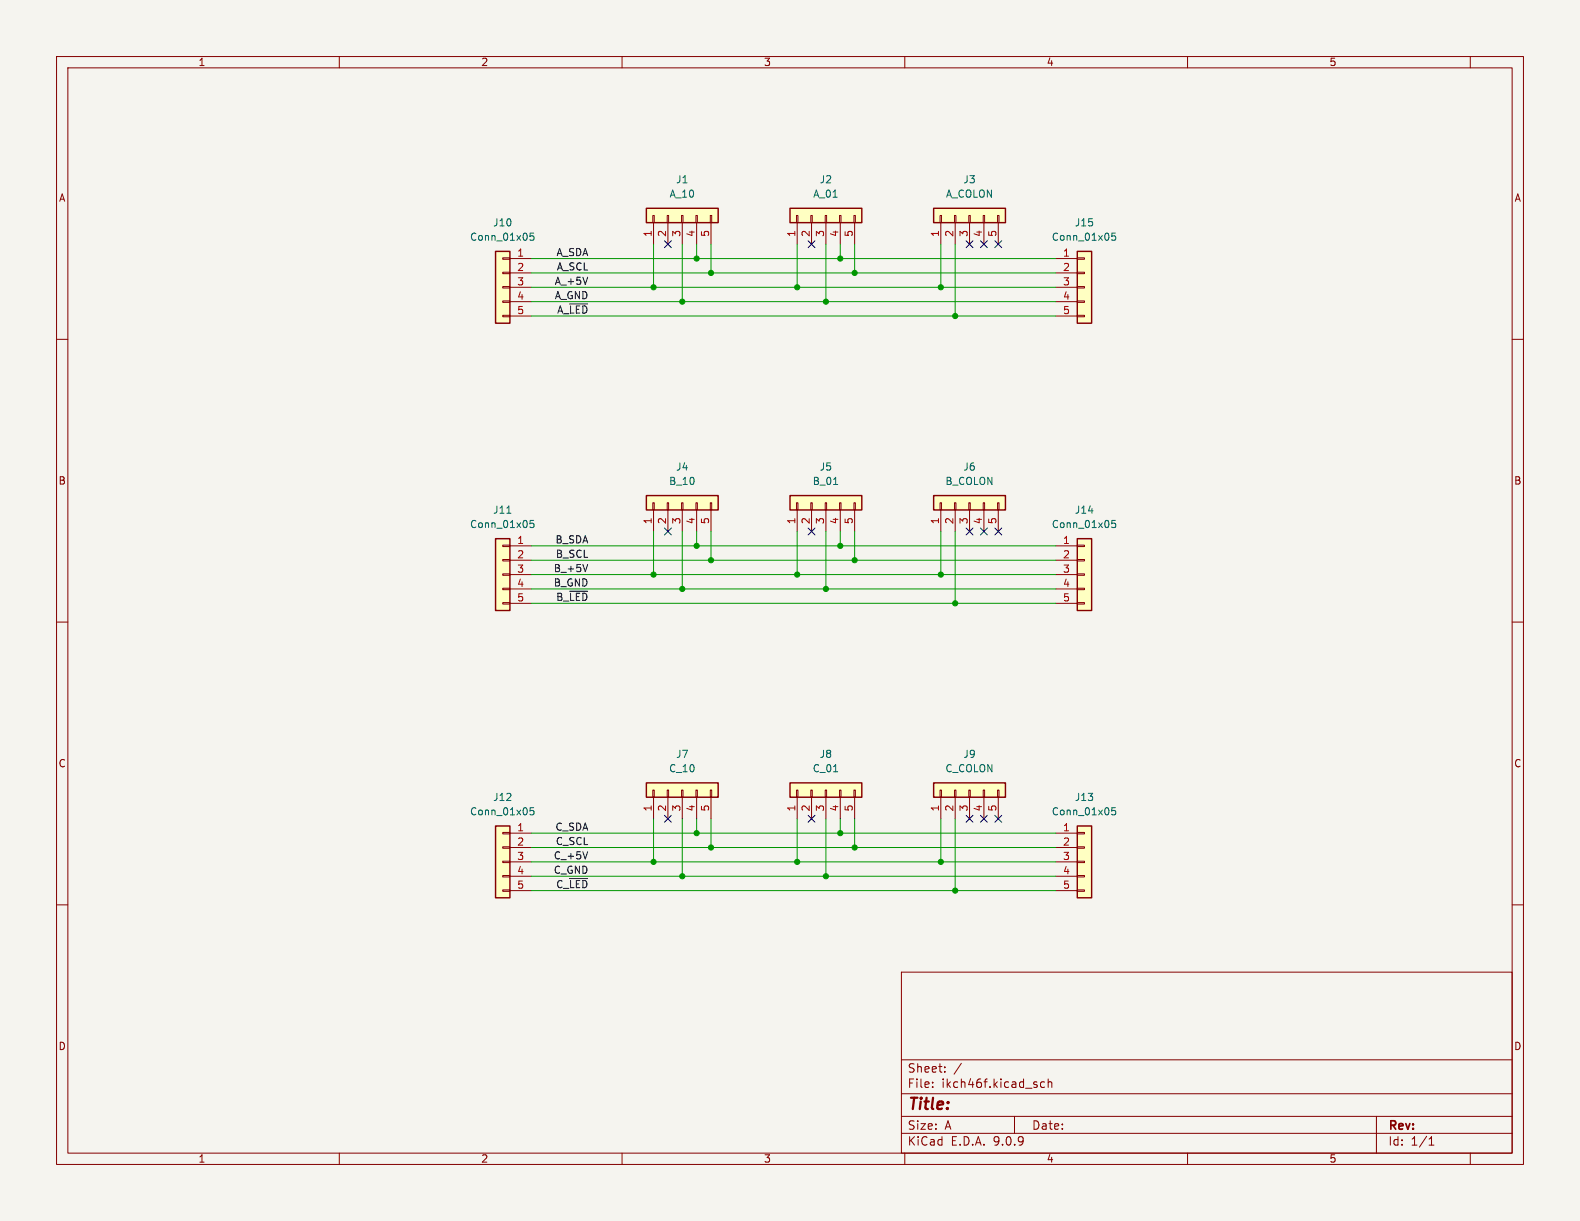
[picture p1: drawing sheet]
<svg xmlns="http://www.w3.org/2000/svg" width="279mm" height="216mm" viewBox="0 0 279 216" stroke-linecap="round" stroke-linejoin="round" font-family="sans-serif">
<path d="M0 0h279.4v215.9h-279.4z" fill="#f5f4ef" stroke="#f5f4ef" stroke-width=".18"/>
<g fill="none" stroke="#840000" stroke-width=".18">
<path d="M10 10h259.4v195.9h-259.4zM12 12h255.4v191.9h-255.4zM60 10v2M110 10v2M160 10v2M210 10v2M260 10v2M10 60h2M267.4 60h2M10 110h2M267.4 110h2M10 160h2"/>
<path d="M159.4 171.9h108v32h-108zM267.4 160h2M159.4 197.4h108M159.4 193.4h108M159.4 187.4h108M164.9 192.1v.2M164.9 191.4v.1M167.1 189.4v.2M167.1 188.7v.1M170 188l-1.3 1.9M179.4 197.4v3M184.7 191.4l-.4-.1-.3 .3v.4l.1 .2h.6"/>
<path d="M185.4 191.4l.2-.1 .3 .1 .1 .9M185.4 190.8v1.5M243.4 197.4v6.5M60 203.9v2M110 203.9v2M159.4 200.4h108M160 203.9v2M210 203.9v2M252.7 202.5h.9M252.7 201.4l.4-.4v1.5M260 203.9v2"/>
</g>
<path d="M139.7 87.6h12.7v2.6h-12.7z" fill="#ffffc2"/>
<path d="M139.7 87.6h12.7v2.6h-12.7z" fill="none" stroke="#840000" stroke-width=".25"/>
<path d="M140.8 88.9h.3v1.3h-.3zM141 90.2v3.8M143.4 88.9h.2v1.3h-.2zM143.5 90.2v3.8M145.9 88.9h.3v1.3h-.3zM146 90.2v3.8M148.5 88.9h.2v1.3h-.2zM148.6 90.2v3.8M151 88.9h.3v1.3h-.3zM151.1 90.2v3.8" fill="none" stroke="#840000" stroke-width=".18"/>
<path d="M147.4 85.7h.7" fill="none" stroke="#006464" stroke-width=".18"/>
<path d="M165.1 138.4h12.7v2.6h-12.7z" fill="#ffffc2"/>
<path d="M165.1 138.4h12.7v2.6h-12.7z" fill="none" stroke="#840000" stroke-width=".25"/>
<path d="M166.2 139.7h.3v1.3h-.3zM168.8 139.7h.2v1.3h-.2zM171.3 139.7h.3v1.3h-.3zM173.9 139.7h.2v1.3h-.2zM176.4 139.7h.3v1.3h-.3zM166.4 141v3.8M168.9 141v3.8M171.4 141v3.8M174 141v3.8M176.5 141v3.8" fill="none" stroke="#840000" stroke-width=".18"/>
<path d="M190.5 146.1h2.5v12.7h-2.5z" fill="#ffffc2"/>
<path d="M190.5 146.1h2.5v12.7h-2.5z" fill="none" stroke="#840000" stroke-width=".25"/>
<path d="M186.7 147.3h3.8M186.7 149.9h3.8M186.7 152.4h3.8M186.7 154.9h3.8M186.7 157.5h3.8M190.5 147.2h1.3v.2h-1.3zM190.5 149.7h1.3v.3h-1.3zM190.5 152.3h1.3v.2h-1.3zM190.5 154.8h1.3v.3h-1.3zM190.5 157.4h1.3v.2h-1.3z" fill="none" stroke="#840000" stroke-width=".18"/>
<path d="M197.2 142.8h-.6v.6l.2-.1 .4 .1 .1 .1-.1 .5-.1 .1-.5-.1" fill="none" stroke="#006464" stroke-width=".18"/>
<path d="M190.5 95.3h2.5v12.7h-2.5z" fill="#ffffc2"/>
<path d="M190.5 95.3h2.5v12.7h-2.5z" fill="none" stroke="#840000" stroke-width=".25"/>
<path d="M186.7 96.5h3.8M186.7 99.1h3.8M190.5 96.4h1.3v.2h-1.3zM190.5 98.9h1.3v.3h-1.3zM186.7 101.6h3.8M186.7 104.1h3.8M186.7 106.7h3.8M190.5 101.5h1.3v.2h-1.3zM190.5 104h1.3v.3h-1.3zM190.5 106.6h1.3v.2h-1.3z" fill="none" stroke="#840000" stroke-width=".18"/>
<path d="M197.2 92h-.6v.6l.2-.1 .4 .1 .1 .1-.1 .5-.1 .1-.5-.1" fill="none" stroke="#006464" stroke-width=".18"/>
<path d="M114.3 36.8h12.7v2.6h-12.7z" fill="#ffffc2"/>
<path d="M114.3 36.8h12.7v2.6h-12.7z" fill="none" stroke="#840000" stroke-width=".25"/>
<path d="M115.4 38.1h.3v1.3h-.3zM115.6 39.4v3.8M118 38.1h.2v1.3h-.2zM118.1 39.4v3.8M120.5 38.1h.3v1.3h-.3zM120.6 39.4v3.8M123.1 38.1h.2v1.3h-.2zM123.2 39.4v3.8M125.6 38.1h.3v1.3h-.3zM125.7 39.4v3.8" fill="none" stroke="#840000" stroke-width=".18"/>
<path d="M87.6 146.1h2.6v12.7h-2.6z" fill="#ffffc2"/>
<path d="M87.6 146.1h2.6v12.7h-2.6z" fill="none" stroke="#840000" stroke-width=".25"/>
<path d="M88.9 147.2h1.3v.2h-1.3zM88.9 149.7h1.3v.3h-1.3zM88.9 152.3h1.3v.2h-1.3zM88.9 154.8h1.3v.3h-1.3zM88.9 157.4h1.3v.2h-1.3zM90.2 147.3h3.8M90.2 149.9h3.8M90.2 152.4h3.8M90.2 154.9h3.8M90.2 157.5h3.8" fill="none" stroke="#840000" stroke-width=".18"/>
<path d="M94.4 142.8h-.6l-.1 .6 .2-.1 .4 .1 .1 .1v.5l-.2 .1-.5-.1" fill="none" stroke="#006464" stroke-width=".18"/>
<path d="M139.7 138.4h12.7v2.6h-12.7z" fill="#ffffc2"/>
<path d="M139.7 138.4h12.7v2.6h-12.7z" fill="none" stroke="#840000" stroke-width=".25"/>
<path d="M140.8 139.7h.3v1.3h-.3zM143.4 139.7h.2v1.3h-.2zM145.9 139.7h.3v1.3h-.3zM148.5 139.7h.2v1.3h-.2zM151 139.7h.3v1.3h-.3zM141 141v3.8M143.5 141v3.8M146 141v3.8M148.6 141v3.8M151.1 141v3.8" fill="none" stroke="#840000" stroke-width=".18"/>
<path d="M147.4 136.5h.7" fill="none" stroke="#006464" stroke-width=".18"/>
<path d="M87.6 44.5h2.6v12.7h-2.6z" fill="#ffffc2"/>
<path d="M87.6 44.5h2.6v12.7h-2.6z" fill="none" stroke="#840000" stroke-width=".25"/>
<path d="M88.9 45.6h1.3v.2h-1.3zM88.9 48.1h1.3v.3h-1.3zM88.9 50.7h1.3v.2h-1.3zM88.9 53.2h1.3v.3h-1.3zM88.9 55.8h1.3v.2h-1.3zM90.2 45.7h3.8M90.2 48.3h3.8M90.2 50.8h3.8M90.2 53.3h3.8M90.2 55.9h3.8" fill="none" stroke="#840000" stroke-width=".18"/>
<path d="M94.4 41.2h-.6l-.1 .6 .2-.1 .4 .1 .1 .1v.5l-.2 .1-.5-.1" fill="none" stroke="#006464" stroke-width=".18"/>
<path d="M139.7 36.8h12.7v2.6h-12.7z" fill="#ffffc2"/>
<path d="M139.7 36.8h12.7v2.6h-12.7z" fill="none" stroke="#840000" stroke-width=".25"/>
<path d="M140.8 38.1h.3v1.3h-.3zM141 39.4v3.8M143.4 38.1h.2v1.3h-.2zM143.5 39.4v3.8M145.9 38.1h.3v1.3h-.3zM146 39.4v3.8M148.5 38.1h.2v1.3h-.2zM148.6 39.4v3.8M151 38.1h.3v1.3h-.3zM151.1 39.4v3.8" fill="none" stroke="#840000" stroke-width=".18"/>
<path d="M114.3 138.4h12.7v2.6h-12.7z" fill="#ffffc2"/>
<path d="M114.3 138.4h12.7v2.6h-12.7z" fill="none" stroke="#840000" stroke-width=".25"/>
<path d="M115.4 139.7h.3v1.3h-.3zM118 139.7h.2v1.3h-.2zM120.5 139.7h.3v1.3h-.3zM123.1 139.7h.2v1.3h-.2zM125.6 139.7h.3v1.3h-.3zM115.6 141v3.8M118.1 141v3.8M120.6 141v3.8M123.2 141v3.8M125.7 141v3.8" fill="none" stroke="#840000" stroke-width=".18"/>
<path d="M165.1 36.8h12.7v2.6h-12.7z" fill="#ffffc2"/>
<path d="M165.1 36.8h12.7v2.6h-12.7z" fill="none" stroke="#840000" stroke-width=".25"/>
<path d="M166.2 38.1h.3v1.3h-.3zM166.4 39.4v3.8M168.8 38.1h.2v1.3h-.2zM168.9 39.4v3.8M171.3 38.1h.3v1.3h-.3zM171.4 39.4v3.8M173.9 38.1h.2v1.3h-.2zM174 39.4v3.8M176.4 38.1h.3v1.3h-.3zM176.5 39.4v3.8" fill="none" stroke="#840000" stroke-width=".18"/>
<path d="M165.1 87.6h12.7v2.6h-12.7z" fill="#ffffc2"/>
<path d="M165.1 87.6h12.7v2.6h-12.7z" fill="none" stroke="#840000" stroke-width=".25"/>
<path d="M166.2 88.9h.3v1.3h-.3zM166.4 90.2v3.8M168.8 88.9h.2v1.3h-.2zM168.9 90.2v3.8M171.3 88.9h.3v1.3h-.3zM171.4 90.2v3.8M173.9 88.9h.2v1.3h-.2zM174 90.2v3.8M176.4 88.9h.3v1.3h-.3zM176.5 90.2v3.8" fill="none" stroke="#840000" stroke-width=".18"/>
<path d="M114.3 87.6h12.7v2.6h-12.7z" fill="#ffffc2"/>
<path d="M114.3 87.6h12.7v2.6h-12.7z" fill="none" stroke="#840000" stroke-width=".25"/>
<path d="M115.4 88.9h.3v1.3h-.3zM115.6 90.2v3.8M118 88.9h.2v1.3h-.2zM118.1 90.2v3.8M120.5 88.9h.3v1.3h-.3zM120.6 90.2v3.8M123.1 88.9h.2v1.3h-.2zM123.2 90.2v3.8M125.6 88.9h.3v1.3h-.3zM125.7 90.2v3.8" fill="none" stroke="#840000" stroke-width=".18"/>
<path d="M190.5 44.5h2.5v12.7h-2.5z" fill="#ffffc2"/>
<path d="M190.5 44.5h2.5v12.7h-2.5z" fill="none" stroke="#840000" stroke-width=".25"/>
<path d="M186.7 45.7h3.8M186.7 48.3h3.8M186.7 50.8h3.8M186.7 53.3h3.8M186.7 55.9h3.8M190.5 45.6h1.3v.2h-1.3zM190.5 48.1h1.3v.3h-1.3zM190.5 50.7h1.3v.2h-1.3zM190.5 53.2h1.3v.3h-1.3zM190.5 55.8h1.3v.2h-1.3z" fill="none" stroke="#840000" stroke-width=".18"/>
<path d="M197.2 41.2h-.6v.6l.2-.1 .4 .1 .1 .1-.1 .5-.1 .1-.5-.1" fill="none" stroke="#006464" stroke-width=".18"/>
<path d="M87.6 95.3h2.6v12.7h-2.6z" fill="#ffffc2"/>
<path d="M87.6 95.3h2.6v12.7h-2.6z" fill="none" stroke="#840000" stroke-width=".25"/>
<path d="M88.9 96.4h1.3v.2h-1.3zM88.9 98.9h1.3v.3h-1.3zM90.2 96.5h3.8M90.2 99.1h3.8M88.9 101.5h1.3v.2h-1.3zM88.9 104h1.3v.3h-1.3zM88.9 106.6h1.3v.2h-1.3zM90.2 101.6h3.8M90.2 104.1h3.8M90.2 106.7h3.8" fill="none" stroke="#840000" stroke-width=".18"/>
<path d="M89.6 90.7h.8M94.4 92h-.6l-.1 .6 .2-.1 .4 .1 .1 .1v.5l-.2 .1-.5-.1" fill="none" stroke="#006464" stroke-width=".18"/>
<path d="M100.7 53.7h3.2M103.9 99.8l-.4 1.3M100.7 104.5h3.2M100.7 155.3h3.2M103.9 150.6l-.4 1.3" fill="none" stroke="#0f0f0f" stroke-width=".18"/>
<g fill="none" stroke="#009600" stroke-width=".18">
<path d="M94 50.8h92.7M94 53.3h92.7M94 48.3h92.7M94 45.7h92.7M94 55.9h92.7M115.6 43.2v7.6M120.6 43.2v10.1M123.2 43.2v2.5M125.7 43.2v5.1M141 43.2v7.6M146 43.2v10.1M148.6 43.2v2.5"/>
<path d="M151.1 43.2v5.1M166.4 43.2v7.6M168.9 43.2v12.7M94 96.5h92.7M94 99.1h92.7M115.6 94v7.6M120.6 94v10.1M123.2 94v2.5M125.7 94v5.1M141 94v7.6M146 94v10.1M148.6 94v2.5"/>
<path d="M151.1 94v5.1M166.4 94v7.6M168.9 94v12.7M94 104.1h92.7M94 106.7h92.7M94 101.6h92.7M94 157.5h92.7M94 152.4h92.7M94 149.9h92.7M94 147.3h92.7M94 154.9h92.7M115.6 144.8v7.6"/>
<path d="M120.6 144.8v10.1M123.2 144.8v2.5M125.7 144.8v5.1M141 144.8v7.6M146 144.8v10.1M148.6 144.8v2.5M151.1 144.8v5.1M166.4 144.8v7.6M168.9 144.8v12.7"/>
</g>
<g fill="none" stroke="#000084" stroke-width=".18">
<path d="M117.5 42.6l1.2 1.2M118.7 42.6l-1.2 1.2M142.9 42.6l1.2 1.2M144.1 42.6l-1.2 1.2M170.8 42.6l1.3 1.2M172.1 42.6l-1.3 1.2M173.4 42.6l1.2 1.2M174.6 42.6l-1.2 1.2M175.9 42.6l1.2 1.2M177.1 42.6l-1.2 1.2M117.5 93.4l1.2 1.2M118.7 93.4l-1.2 1.2"/>
<path d="M142.9 93.4l1.2 1.2M144.1 93.4l-1.2 1.2M170.8 93.4l1.3 1.2M172.1 93.4l-1.3 1.2M173.4 93.4l1.2 1.2M174.6 93.4l-1.2 1.2M175.9 93.4l1.2 1.2M177.1 93.4l-1.2 1.2M117.5 144.2l1.2 1.2M118.7 144.2l-1.2 1.2M142.9 144.2l1.2 1.2M144.1 144.2l-1.2 1.2"/>
<path d="M170.8 144.2l1.3 1.2M172.1 144.2l-1.3 1.2M173.4 144.2l1.2 1.2M174.6 144.2l-1.2 1.2M175.9 144.2l1.2 1.2M177.1 144.2l-1.2 1.2"/>
</g>
<g fill="#009600" stroke="#009600" stroke-width=".18">
<circle cx="141" cy="101.6" r=".46"/>
<circle cx="141" cy="50.8" r=".46"/>
<circle cx="146" cy="53.3" r=".46"/>
<circle cx="148.6" cy="96.5" r=".46"/>
<circle cx="151.1" cy="99.1" r=".46"/>
<circle cx="166.4" cy="50.8" r=".46"/>
<circle cx="168.9" cy="55.9" r=".46"/>
<circle cx="115.6" cy="152.4" r=".46"/>
<circle cx="120.6" cy="154.9" r=".46"/>
<circle cx="125.7" cy="149.9" r=".46"/>
<circle cx="141" cy="152.4" r=".46"/>
<circle cx="123.2" cy="147.3" r=".46"/>
<circle cx="151.1" cy="149.9" r=".46"/>
<circle cx="146" cy="154.9" r=".46"/>
<circle cx="148.6" cy="147.3" r=".46"/>
<circle cx="166.4" cy="152.4" r=".46"/>
<circle cx="166.4" cy="101.6" r=".46"/>
<circle cx="168.9" cy="157.5" r=".46"/>
<circle cx="168.9" cy="106.7" r=".46"/>
<circle cx="123.2" cy="45.7" r=".46"/>
<circle cx="125.7" cy="48.3" r=".46"/>
<circle cx="115.6" cy="50.8" r=".46"/>
<circle cx="120.6" cy="53.3" r=".46"/>
<circle cx="148.6" cy="45.7" r=".46"/>
<circle cx="151.1" cy="48.3" r=".46"/>
<circle cx="123.2" cy="96.5" r=".46"/>
<circle cx="125.7" cy="99.1" r=".46"/>
<circle cx="115.6" cy="101.6" r=".46"/>
<circle cx="120.6" cy="104.1" r=".46"/>
<circle cx="146" cy="104.1" r=".46"/>
</g>
<text font-size="2.8" fill="#840000" x="160.4" y="196.8">Title:</text>
<g font-size="2.1" fill="#840000">
<text x="160.4" y="189.9">Sheet:</text>
<text x="160.4" y="192.6">File:</text>
<text x="166.5" y="192.6">ikch46f.kicad_sch</text>
<text x="160.4" y="202.8">KiCad</text>
<text x="160.4" y="200">Size:</text>
<text x="167.1" y="200">A</text>
<text x="168.1" y="202.8">E.D.A.</text>
<text x="175.7" y="202.8">9.0.9</text>
<text x="182.4" y="200">Date:</text>
<text x="245.4" y="200.2">Rev:</text>
<text x="245.4" y="202.8">Id:</text>
<text x="249.5" y="202.8">1/1</text>
</g>
<g font-size="1.8" fill="#840000">
<text x="35" y="11.9">1</text>
<text x="85" y="11.9">2</text>
<text x="135" y="11.9">3</text>
<text x="185" y="11.9">4</text>
<text x="235" y="11.9">5</text>
<text x="10.3" y="35.9">A</text>
<text x="267.7" y="35.9">A</text>
<text x="10.3" y="85.9">B</text>
<text x="267.7" y="85.9">B</text>
<text x="10.3" y="135.9">C</text>
<text x="267.7" y="135.9">C</text>
<text x="10.3" y="185.9">D</text>
<text x="267.7" y="185.9">D</text>
<text x="35" y="205.8">1</text>
<text x="85" y="205.8">2</text>
<text x="135" y="205.8">3</text>
<text x="185" y="205.8">4</text>
<text x="235" y="205.8">5</text>
</g>
<g font-size="1.8" fill="#006464">
<text x="118.3" y="35.2">A_10</text>
<text x="119.5" y="32.6">J1</text>
<text x="143.7" y="35.2">A_01</text>
<text x="144.9" y="32.6">J2</text>
<text x="167.2" y="35.2">A_COLON</text>
<text x="170.3" y="32.6">J3</text>
<text x="87.1" y="40.2">J10</text>
<text x="190" y="40.2">J15</text>
<text x="83" y="42.8">Conn_01x05</text>
<text x="185.9" y="42.8">Conn_01x05</text>
<text x="119.5" y="83.4">J4</text>
<text x="144.9" y="83.4">J5</text>
<text x="170.3" y="83.4">J6</text>
<text x="118.2" y="86">B_10</text>
<text x="143.6" y="86">B_01</text>
<text x="167.1" y="86">B_COLON</text>
<text x="83" y="93.6">Conn_01x05</text>
<text x="87.1" y="91">J11</text>
<text x="185.9" y="93.6">Conn_01x05</text>
<text x="190" y="91">J14</text>
<text x="118.2" y="136.8">C_10</text>
<text x="119.5" y="134.2">J7</text>
<text x="143.6" y="136.8">C_01</text>
<text x="144.9" y="134.2">J8</text>
<text x="167.1" y="136.8">C_COLON</text>
<text x="170.3" y="134.2">J9</text>
<text x="87.1" y="141.8">J12</text>
<text x="190" y="141.8">J13</text>
<text x="83" y="144.4">Conn_01x05</text>
<text x="185.9" y="144.4">Conn_01x05</text>
</g>
<g font-size="1.8" fill="#a90000">
<text x="115.3" y="42" transform="rotate(-90 115.3 42)">1</text>
<text x="117.9" y="42" transform="rotate(-90 117.9 42)">2</text>
<text x="120.4" y="42" transform="rotate(-90 120.4 42)">3</text>
<text x="122.9" y="42" transform="rotate(-90 122.9 42)">4</text>
<text x="125.5" y="42" transform="rotate(-90 125.5 42)">5</text>
<text x="140.7" y="42" transform="rotate(-90 140.7 42)">1</text>
<text x="143.3" y="42" transform="rotate(-90 143.3 42)">2</text>
<text x="145.8" y="42" transform="rotate(-90 145.8 42)">3</text>
<text x="148.3" y="42" transform="rotate(-90 148.3 42)">4</text>
<text x="150.9" y="42" transform="rotate(-90 150.9 42)">5</text>
<text x="166.1" y="42" transform="rotate(-90 166.1 42)">1</text>
<text x="168.7" y="42" transform="rotate(-90 168.7 42)">2</text>
<text x="171.2" y="42" transform="rotate(-90 171.2 42)">3</text>
<text x="173.7" y="42" transform="rotate(-90 173.7 42)">4</text>
<text x="176.3" y="42" transform="rotate(-90 176.3 42)">5</text>
<text x="91.4" y="45.5">1</text>
<text x="187.9" y="45.5">1</text>
<text x="91.4" y="48">2</text>
<text x="91.4" y="50.5">3</text>
<text x="91.4" y="53.1">4</text>
<text x="187.9" y="48">2</text>
<text x="187.9" y="50.5">3</text>
<text x="187.9" y="53.1">4</text>
<text x="91.4" y="55.6">5</text>
<text x="187.9" y="55.6">5</text>
<text x="115.3" y="92.8" transform="rotate(-90 115.3 92.8)">1</text>
<text x="117.9" y="92.8" transform="rotate(-90 117.9 92.8)">2</text>
<text x="120.4" y="92.8" transform="rotate(-90 120.4 92.8)">3</text>
<text x="122.9" y="92.8" transform="rotate(-90 122.9 92.8)">4</text>
<text x="125.5" y="92.8" transform="rotate(-90 125.5 92.8)">5</text>
<text x="140.7" y="92.8" transform="rotate(-90 140.7 92.8)">1</text>
<text x="143.3" y="92.8" transform="rotate(-90 143.3 92.8)">2</text>
<text x="145.8" y="92.8" transform="rotate(-90 145.8 92.8)">3</text>
<text x="148.3" y="92.8" transform="rotate(-90 148.3 92.8)">4</text>
<text x="150.9" y="92.8" transform="rotate(-90 150.9 92.8)">5</text>
<text x="166.1" y="92.8" transform="rotate(-90 166.1 92.8)">1</text>
<text x="168.7" y="92.8" transform="rotate(-90 168.7 92.8)">2</text>
<text x="171.2" y="92.8" transform="rotate(-90 171.2 92.8)">3</text>
<text x="173.7" y="92.8" transform="rotate(-90 173.7 92.8)">4</text>
<text x="176.3" y="92.8" transform="rotate(-90 176.3 92.8)">5</text>
<text x="91.4" y="96.3">1</text>
<text x="91.4" y="98.8">2</text>
<text x="91.4" y="101.3">3</text>
<text x="187.9" y="96.3">1</text>
<text x="187.9" y="98.8">2</text>
<text x="187.9" y="101.3">3</text>
<text x="91.4" y="103.9">4</text>
<text x="91.4" y="106.4">5</text>
<text x="187.9" y="103.9">4</text>
<text x="187.9" y="106.4">5</text>
<text x="115.3" y="143.6" transform="rotate(-90 115.3 143.6)">1</text>
<text x="117.9" y="143.6" transform="rotate(-90 117.9 143.6)">2</text>
<text x="120.4" y="143.6" transform="rotate(-90 120.4 143.6)">3</text>
<text x="122.9" y="143.6" transform="rotate(-90 122.9 143.6)">4</text>
<text x="125.5" y="143.6" transform="rotate(-90 125.5 143.6)">5</text>
<text x="140.7" y="143.6" transform="rotate(-90 140.7 143.6)">1</text>
<text x="143.3" y="143.6" transform="rotate(-90 143.3 143.6)">2</text>
<text x="145.8" y="143.6" transform="rotate(-90 145.8 143.6)">3</text>
<text x="148.3" y="143.6" transform="rotate(-90 148.3 143.6)">4</text>
<text x="150.9" y="143.6" transform="rotate(-90 150.9 143.6)">5</text>
<text x="166.1" y="143.6" transform="rotate(-90 166.1 143.6)">1</text>
<text x="168.7" y="143.6" transform="rotate(-90 168.7 143.6)">2</text>
<text x="171.2" y="143.6" transform="rotate(-90 171.2 143.6)">3</text>
<text x="173.7" y="143.6" transform="rotate(-90 173.7 143.6)">4</text>
<text x="176.3" y="143.6" transform="rotate(-90 176.3 143.6)">5</text>
<text x="91.4" y="147.1">1</text>
<text x="91.4" y="149.6">2</text>
<text x="187.9" y="147.1">1</text>
<text x="187.9" y="149.6">2</text>
<text x="91.4" y="152.1">3</text>
<text x="91.4" y="154.7">4</text>
<text x="187.9" y="152.1">3</text>
<text x="187.9" y="154.7">4</text>
<text x="91.4" y="157.2">5</text>
<text x="187.9" y="157.2">5</text>
</g>
<g font-size="1.8" fill="#0f0f0f">
<text x="98.3" y="45.4">A_SDA</text>
<text x="98.4" y="47.9">A_SCL</text>
<text x="98" y="50.5">A_+5V</text>
<text x="98" y="53">A_GND</text>
<text x="98.4" y="55.5">A_~{LED}</text>
<text x="97.8" y="101.3">B_+5V</text>
<text x="98.1" y="96.2">B_SDA</text>
<text x="98.2" y="98.7">B_SCL</text>
<text x="97.8" y="103.8">B_GND</text>
<text x="98.3" y="106.3">B_~{LED}</text>
<text x="98.1" y="147">C_SDA</text>
<text x="98.2" y="149.5">C_SCL</text>
<text x="97.8" y="154.6">C_GND</text>
<text x="97.8" y="152.1">C_+5V</text>
<text x="98.3" y="157.1">C_~{LED}</text>
</g>
</svg>
